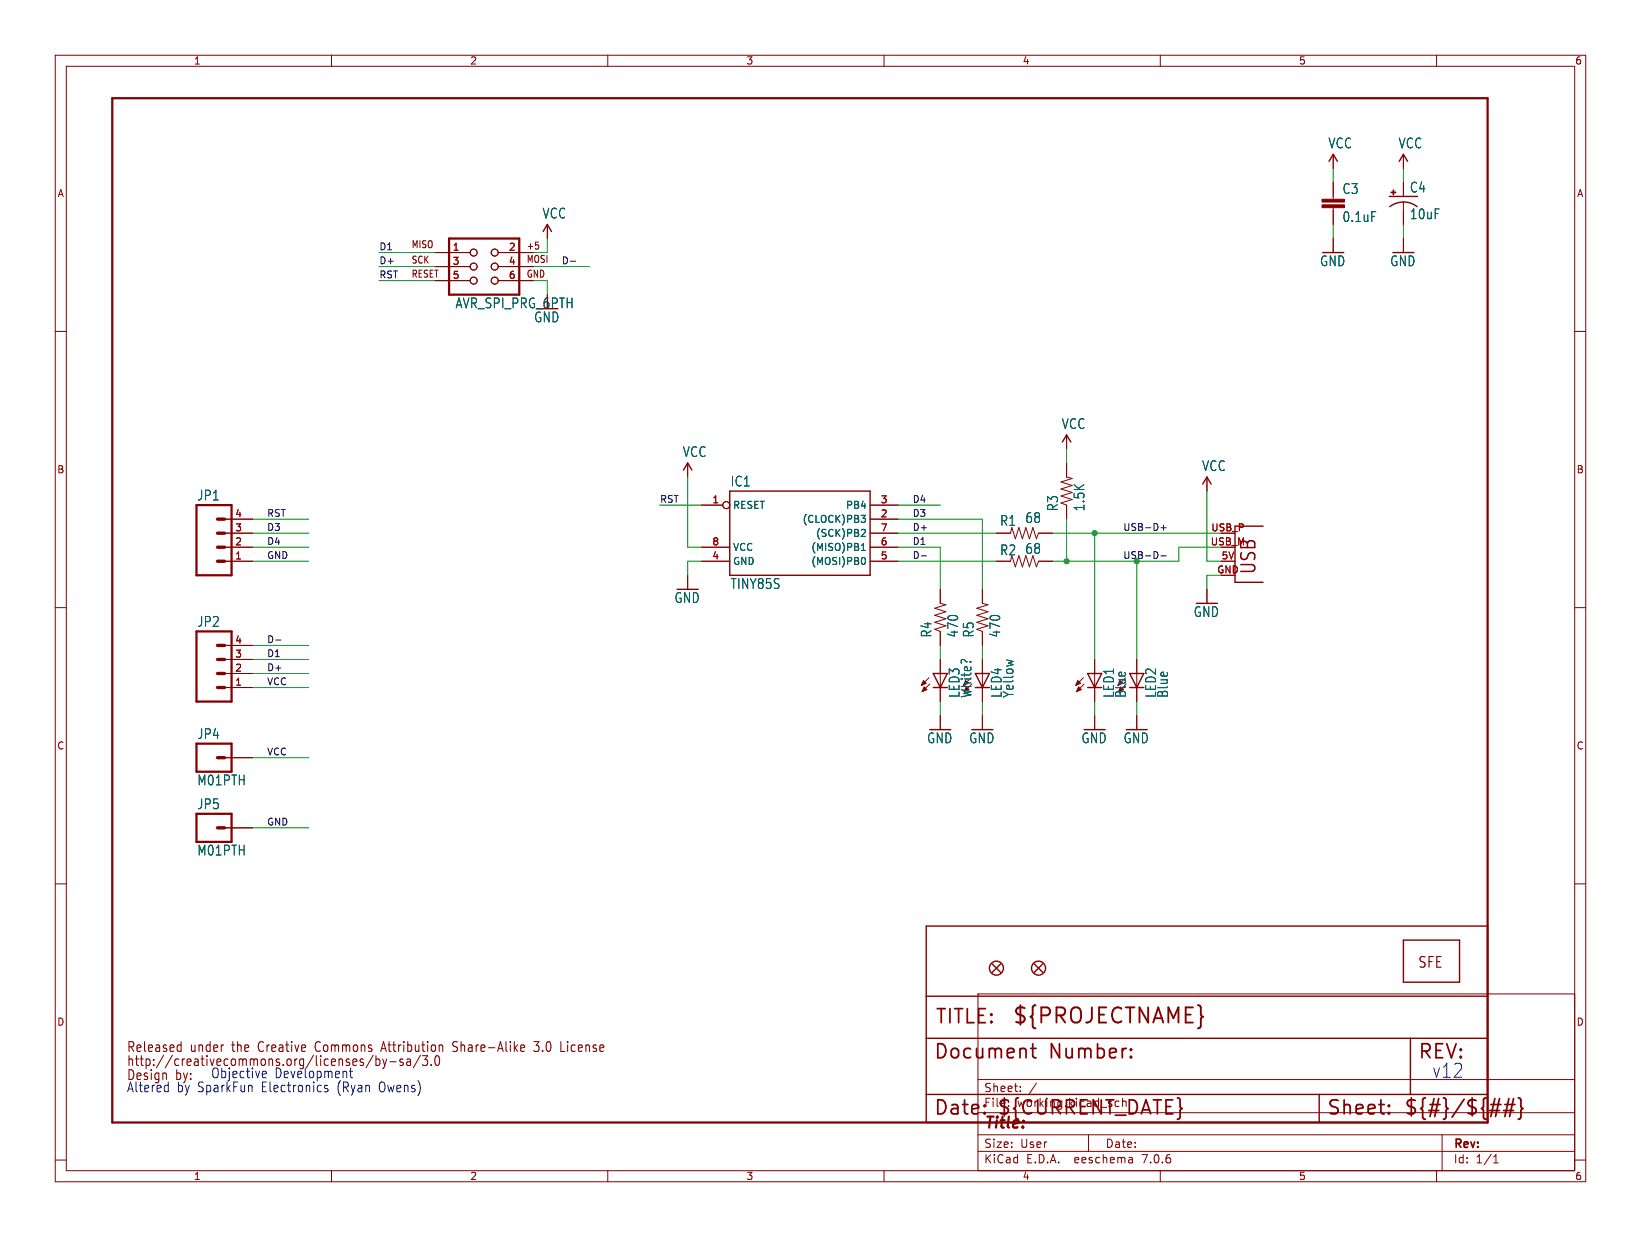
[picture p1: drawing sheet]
<svg xmlns="http://www.w3.org/2000/svg" width="297mm" height="224mm" viewBox="0 0 297 224" stroke-linecap="round" stroke-linejoin="round" font-family="sans-serif">
<g fill="none" stroke="#840000" stroke-width=".18">
<path d="M10 10h277v203.9h-277zM12 12h273v199.9h-273zM60 10v2M110 10v2M160 10v2M210 10v2M260 10v2M241.3 27.9v2.6M241.3 33v3.1M241.3 37.6v3M254 27.9v2.6M254 33v2.6"/>
<path d="M254 36.6v4M10 60h2M78.7 45.7h6.4M78.7 48.3h6.4M78.7 50.8h6.4M90.2 45.7h6.3M90.2 48.3h6.3M90.2 50.8h6.3M97.5 44.4v.6M99.1 40.6v2.6M241.3 43.2v2.5M254 43.2v2.5"/>
<path d="M285 60h2M193 78.7v2.6M40.6 99.1h5.1M40.6 96.5h5.1M40.6 94h5.1M124.5 83.8v2.6M127 99.1h5.1M127 91.4h3.8M157.5 99.1h5.1M157.5 96.5h5.1M157.5 94h5.1M157.5 91.4h5.1"/>
<path d="M180.3 96.5h2.6l.2-1 .7 2 .6-2 .6 2 .7-2 .6 2 .6-2 .7 2 .4-1h2.5M193 83.8v2.6l1.1 .2-2.1 .6 2.1 .7-2.1 .6 2.1 .7-2.1 .6 2.1 .6-2.1 .7 1 .3v2.6M218.4 86.4v2.5M10 110h2M40.6 101.6h5.1M40.6 119.4h5.1M40.6 116.8h5.1M124.5 104.1v2.6M127 101.6h5.1M157.5 101.6h5.1M170.2 106.7v2.5l1 .3-2 .6 2 .6-2 .7 2 .6-2 .6 2 .7-2 .6 1 .4v2.5M170.2 119.4v7.6"/>
<path d="M177.8 106.7v2.5l1 .3-2 .6 2 .6-2 .7 2 .6-2 .6 2 .7-2 .6 1 .4v2.5M177.8 119.4v7.6M180.3 101.6h2.6l.2-1 .7 2 .6-2 .6 2 .7-2 .6 2 .6-2 .7 2 .4-1h2.5M198.1 119.4v7.6M205.7 119.4v7.6M218.4 106.7v2.5M285 110h2M40.6 137.2h5.1M40.6 124.5h5.1M40.6 121.9h5.1M168.1 122.7l-1.3 1.4M168.3 123.8l-1.4 1.4"/>
<path d="M170.2 129.5v2.6M177.8 129.5v2.6M196.1 122.7l-1.4 1.4M196.2 123.8l-1.4 1.4M198.1 129.5v2.6M205.7 129.5v2.6M10 160h2M40.6 149.9h5.1M285 160h2M177 179.9h108v32h-108zM177 195.4h108M184.7 197.5v.1"/>
<path d="M184.7 196.7v.1M187.6 196l-1.3 2M10 210h2M60 211.9v2M110 211.9v2M160 211.9v2M177 208.4h108M177 205.4h108M177 201.4h108M197 205.4v3M204.9 209.6l.1 .9M205 210.4l-.2 .1"/>
<path d="M205 209.9h-.2M210 211.9v2M260 211.9v2M261 205.4v6.5M270.3 210.5h.9M270.3 209.4l.4-.4v1.5M285 210h2"/>
<circle cx="85.7" cy="48.3" r=".63"/>
<circle cx="85.7" cy="45.7" r=".63"/>
<circle cx="85.7" cy="50.8" r=".63"/>
<circle cx="89.5" cy="50.8" r=".63"/>
<circle cx="89.5" cy="48.3" r=".63"/>
<circle cx="89.5" cy="45.7" r=".63"/>
<circle cx="131.4" cy="91.4" r=".63"/>
</g>
<g fill="none" stroke="#840000" stroke-width=".19">
<path d="M32.3 189.2h.5M32.8 188.6v1.7M32.8 190.3h-.5M67.5 191l-1.3 2.3M68 191.1v1.8M68 191.8l.5-.1 .3 .3v.5l-.2 .3h-.6M69.1 189.8h.7M69.3 191.7l.3 1.2M69.4 188.6l-.5 1.7M69.6 192.9l-.1 .4-.2 .2M70 191.7l-.4 1.2M70.6 192.2h1.1"/>
<path d="M72.9 191.8l-.3-.1a.31 .31 0 0 0-.2 .3 .31 .31 0 0 0 .2 .3h.2a.31 .31 0 0 1 .2 .3 .31 .31 0 0 1-.2 .3l-.4-.1M73.7 191.8h.5l.1 1.1M74.3 192.1l-.5 .1a.37 .37 0 0 0-.2 .3 .37 .37 0 0 0 .2 .4l.5-.1M76.1 191l-1.3 2.3M77.4 191.1l-.5 .7 .4 .1v.8l-.2 .2h-.4l-.2-.2M78 192.7v.2M78.8 191.4l-.1 .8 .1 .5 .3 .2 .2-.1 .2-.3v-1.1M81.9 190.3h.6M82.6 188.6h-.4l-.3 .3 .2 .4 .4 .2M94.7 189.2l.3 .4-.8 .1M94.9 190.3h-.2M96.6 190.2l.2 .1h.6"/>
<path d="M96.6 188.6h1l-.6 .6 .4 .1M101.5 190.3h.7"/>
</g>
<path d="M20.3 17.8h248.9v185.4h-248.9zM81.3 43.2h12.7v10.1h-12.7zM35.6 91.4h6.3v12.7h-6.3zM35.6 114.3h6.3v12.7h-6.3zM35.6 134.6h6.3v5.1h-6.3zM35.6 147.3h6.3v5.1h-6.3z" fill="none" stroke="#840000" stroke-width=".41"/>
<path d="M39.4 99.1h1.2M39.4 96.5h1.2M39.4 94h1.2M39.4 101.6h1.2M39.4 119.4h1.2M39.4 116.8h1.2M39.4 137.2h1.2M39.4 124.5h1.2M39.4 121.9h1.2M39.4 149.9h1.2" fill="none" stroke="#840000" stroke-width=".61"/>
<g fill="none" stroke="#840000" stroke-width=".25">
<path d="M240.5 29.2l.8-1.3 .8 1.3M251.5 35.6h5M251.5 37.4a4.1 4.1 0 0 1 5 0M253.2 29.2l.8-1.3 .8 1.3M98.3 41.9l.8-1.3 .7 1.3M123.7 85.1l.8-1.3 .7 1.3M132.1 88.9h25.4v15.2h-25.4zM192.3 80l.7-1.3 .8 1.3M217.7 87.6l.7-1.2 .8 1.2M228.6 95.3h-5.1v10.1h5.1M168.9 124.5h2.5M168.9 121.9h2.5l-1.2 2.6z"/>
<path d="M176.5 124.5h2.6M176.5 121.9h2.6l-1.3 2.6zM196.8 124.5h2.6M196.8 121.9h2.6l-1.3 2.6zM204.5 124.5h2.5M204.5 121.9h2.5l-1.3 2.6zM167.6 167.6h101.6v35.6h-101.6zM179.6 174.5l1.5 1.5M181.1 174.5l-1.5 1.5M187.2 174.5l1.5 1.5M188.7 174.5l-1.5 1.5M254 170.2h10.2v7.6h-10.2z"/>
<path d="M167.6 198.1h101.6M167.6 180.3h101.6M167.6 188h101.6M238.8 198.1v5.1M255.3 188v10.1"/>
<circle cx="180.3" cy="175.3" r="1.27"/>
<circle cx="188" cy="175.3" r="1.27"/>
</g>
<path d="M155.8 93.3h.8l-.4 .5 .4 .1v.4l-.2 .3h-.4M155.9 99.6h.7M156 98.7l.3-.3v1.2M156.1 95.8l.4 .1 .1 .3-.8 .9h.8M156.2 100.9a.68 .68 0 0 1 .4 .6 .68 .68 0 0 1-.4 .7" fill="none" stroke="#006464" stroke-width=".18"/>
<g fill="none" stroke="#840000" stroke-width=".32">
<path d="M186.5 189.8h1M186.9 188.9v2.2l.1 .3 .5 .1M204.7 191.2l.1 .2-.1 .1M204.7 191.2l-.1 .2 .1 .1M204.7 189.9v.2M204.7 191.2v.3M204.7 189.9l.1 .1-.1 .1M204.7 189.9l-.1 .1 .1 .1M269.8 199.9h1.8M271.4 198.9l-.7 3.2M272.4 199.9h1.8M273.1 198.9l-.7 3.2"/>
<path d="M273.9 198.9l-.7 3.2M274.8 198.7l.3 .2 .2 .2v1.2l.3 .4-.3 .3v1.2l-.2 .3-.3 .1M178.2 201.4l.1 .1-.1 .1M251.4 201.4l.1 .1-.1 .1M251.4 201.4l-.1 .1 .1 .1M251.4 200.1v.2M251.4 201.4v.2M251.4 200.1l.1 .1-.1 .1M251.4 200.1l-.1 .1 .1 .1M269.6 201h1.8M272.1 201h1.8"/>
</g>
<g fill="#840000" stroke="#840000" stroke-width=".18">
<path d="M251.7 34.8h.9v.1h-.9z"/>
<path d="M252.1 34.4h.2v.9h-.2z"/>
<path d="M239.3 37.1h4v.5h-4z"/>
<path d="M239.3 36.1h4v.5h-4z"/>
<path d="M195.1 123.2l.5 .5-.9 .4z"/>
<path d="M195.2 124.3l.5 .5-.9 .4z"/>
<path d="M167.1 123.2l.5 .5-.8 .4z"/>
<path d="M167.3 124.3l.5 .5-.9 .4z"/>
</g>
<path d="M103.2 47.3h1M210.1 95.5h1M210.6 95.1v.9M49.9 115.9h.9M166.7 100.6h1M210.1 100.6h1" fill="none" stroke="#0f0f0f" stroke-width=".18"/>
<path d="M30 196.5h.4M30.4 195.9v1.7M30.4 197.6h-.4M47.6 195h.5M58.8 196.5a.32 .32 0 0 0 .1 .6h.3a.31 .31 0 0 1 .2 .2 .31 .31 0 0 1-.2 .3h-.5M63.5 193.3v1.6v.1l.3 .1" fill="none" stroke="#0000c2" stroke-width=".18"/>
<g fill="none" stroke="#009600" stroke-width=".18">
<path d="M241.3 30.5v2.5M254 30.5v2.5M68.6 48.3h10.1M68.6 45.7h10.1M68.6 50.8h10.1M96.5 48.3h10.2M99.1 43.2v2.5h-2.6M99.1 50.8v2.5M241.3 40.6v2.6M254 40.6v2.6M45.7 94h10.2M45.7 96.5h10.2"/>
<path d="M45.7 99.1h10.2M119.4 91.4h7.6M124.5 86.4v12.7h2.5M162.6 94h15.2v12.7M162.6 96.5h17.7M162.6 99.1h7.6v7.6M162.6 91.4h7.6M190.5 96.5h30.5M193 81.3v2.5M193 94v7.6M198.1 96.5v22.9M218.4 88.9v12.7h2.6"/>
<path d="M221 99.1h-7.6v2.5h-22.9M45.7 116.8h10.2M45.7 101.6h10.2M45.7 119.4h10.2M127 101.6h-2.5v2.5M162.6 101.6h17.7M170.2 116.8v2.6M177.8 116.8v2.6M205.7 101.6v17.8M221 104.1h-2.6v2.6M45.7 121.9h10.2M45.7 124.5h10.2"/>
<path d="M45.7 137.2h10.2M170.2 127v2.5M177.8 127v2.5M198.1 127v2.5M205.7 127v2.5M45.7 149.9h10.2"/>
</g>
<g fill="#009600" stroke="#009600" stroke-width=".18">
<circle cx="193" cy="101.6" r=".46"/>
<circle cx="198.1" cy="96.5" r=".46"/>
<circle cx="205.7" cy="101.6" r=".46"/>
</g>
<text font-size="3.8" fill="#840000" x="183.1" y="185.7">${PROJECTNAME}</text>
<g font-size="3.5" fill="#840000">
<text x="227.6" y="104.1" transform="rotate(-90 227.6 104.1)">USB</text>
<text x="169.2" y="185.7">TITLE:</text>
<text x="168.9" y="192.1">Document</text>
<text x="189.9" y="192.1">Number:</text>
<text x="256.5" y="192.1">REV:</text>
<text x="168.9" y="202.2">Date:</text>
<text x="180.3" y="202.2">${CURRENT_DATE}</text>
<text x="240" y="202.2">Sheet:</text>
<text x="254" y="202.2">${#}/${##}</text>
</g>
<text font-size="3.5" fill="#0000c2" x="259.1" y="195.3">v12</text>
<text font-size="2.8" fill="#840000" x="178" y="204.8">Title:</text>
<text font-size="2.7" fill="#840000" x="256.5" y="175.5">SFE</text>
<g font-size="2.5" fill="#006464">
<text x="240.3" y="27.1">VCC</text>
<text x="253" y="27.1">VCC</text>
<text x="242.9" y="35.3">C3</text>
<text x="255.1" y="35.1">C4</text>
<text x="98.1" y="39.8">VCC</text>
<text x="242.9" y="40.4">0.1uF</text>
<text x="255.1" y="39.9">10uF</text>
<text x="238.8" y="48.4">GND</text>
<text x="251.5" y="48.4">GND</text>
<text x="96.6" y="58.6">GND</text>
<text x="192.1" y="77.9">VCC</text>
<text x="123.5" y="82.9">VCC</text>
<text x="132.1" y="88.3">IC1</text>
<text x="217.5" y="85.5">VCC</text>
<text x="35.6" y="90.8">JP1</text>
<text x="180.9" y="95.4">R1</text>
<text x="185.5" y="94.9">68</text>
<text x="191.7" y="92.7" transform="rotate(-90 191.7 92.7)">R3</text>
<text x="196.5" y="92.7" transform="rotate(-90 196.5 92.7)">1.5K</text>
<text x="180.9" y="100.7">R2</text>
<text x="185.5" y="100.5">68</text>
<text x="132.1" y="106.8">TINY85S</text>
<text x="35.6" y="113.7">JP2</text>
<text x="122" y="109.4">GND</text>
<text x="216" y="111.9">GND</text>
<text x="168.8" y="115.5" transform="rotate(-90 168.8 115.5)">R4</text>
<text x="173.6" y="115.5" transform="rotate(-90 173.6 115.5)">470</text>
<text x="176.4" y="115.5" transform="rotate(-90 176.4 115.5)">R5</text>
<text x="181.2" y="115.5" transform="rotate(-90 181.2 115.5)">470</text>
<text x="173.9" y="126.4" transform="rotate(-90 173.9 126.4)">LED3</text>
<text x="176" y="126.4" transform="rotate(-90 176 126.4)">White?</text>
<text x="181.5" y="126.4" transform="rotate(-90 181.5 126.4)">LED4</text>
<text x="183.7" y="126.4" transform="rotate(-90 183.7 126.4)">Yellow</text>
<text x="201.8" y="126.4" transform="rotate(-90 201.8 126.4)">LED1</text>
<text x="204" y="126.4" transform="rotate(-90 204 126.4)">Blue</text>
<text x="209.4" y="126.4" transform="rotate(-90 209.4 126.4)">LED2</text>
<text x="211.6" y="126.4" transform="rotate(-90 211.6 126.4)">Blue</text>
<text x="35.6" y="134">JP4</text>
<text x="167.7" y="134.8">GND</text>
<text x="175.3" y="134.8">GND</text>
<text x="195.6" y="134.8">GND</text>
<text x="203.3" y="134.8">GND</text>
<text x="35.6" y="142.4">M01PTH</text>
<text x="35.6" y="146.7">JP5</text>
<text x="35.6" y="155.1">M01PTH</text>
</g>
<g font-size="2.5" fill="#840000">
<text x="82.4" y="56">AVR_SPI_PRG_6PTH</text>
<text x="22.9" y="190.7">Released</text>
<text x="34.4" y="190.7">under</text>
<text x="42.2" y="190.7">the</text>
<text x="47.1" y="190.7">Creative</text>
<text x="57.7" y="190.7">Commons</text>
<text x="70" y="190.7">Attribution</text>
<text x="83.1" y="190.7">Share-Alike</text>
<text x="98.1" y="190.7">3.0</text>
<text x="103.1" y="190.7">License</text>
<text x="22.9" y="195.8">Design</text>
</g>
<g font-size="2.5" fill="#0000c2">
<text x="22.9" y="193.2">http://creativecommons.org/licenses/by-sa/3.0</text>
<text x="22.9" y="197.9">Altered</text>
<text x="31.8" y="195.8">by:</text>
<text x="32" y="197.9">by SparkFun</text>
<text x="38.1" y="195.3">Objective</text>
<text x="47.5" y="197.9">Electronics</text>
<text x="49.7" y="195.3">Development</text>
<text x="61.3" y="197.9">(Ryan</text>
<text x="69" y="197.9">Owens)</text>
</g>
<g font-size="2.1" fill="#840000">
<text x="178" y="197.9">Sheet:</text>
<text x="178" y="200.6">File:</text>
<text x="184.1" y="200.6">working.kicad_sch</text>
<text x="178" y="208">Size:</text>
<text x="184.7" y="208">User</text>
<text x="200" y="208">Date:</text>
<text x="263" y="208.2">Rev:</text>
<text x="178" y="210.8">KiCad</text>
<text x="185.7" y="210.8">E.D.A.</text>
<text x="194.6" y="210.8">eeschema</text>
<text x="207" y="210.8">7.0.6</text>
<text x="263" y="210.8">Id:</text>
<text x="267.1" y="210.8">1/1</text>
</g>
<g font-size="1.8" fill="#840000">
<text x="35" y="11.9">1</text>
<text x="85" y="11.9">2</text>
<text x="135" y="11.9">3</text>
<text x="185" y="11.9">4</text>
<text x="235" y="11.9">5</text>
<text x="285" y="11.9">6</text>
<text x="10.3" y="35.9">A</text>
<text x="285.3" y="35.9">A</text>
<text x="74.4" y="45.1">MISO</text>
<text x="74.4" y="47.9">SCK</text>
<text x="95.2" y="45.4">+5</text>
<text x="95.2" y="47.8">MOSI</text>
<text x="74.4" y="50.5">RESET</text>
<text x="10.3" y="85.9">B</text>
<text x="285.3" y="85.9">B</text>
<text x="10.3" y="135.9">C</text>
<text x="285.3" y="135.9">C</text>
<text x="10.3" y="185.9">D</text>
<text x="285.3" y="185.9">D</text>
<text x="35" y="213.8">1</text>
<text x="85" y="213.8">2</text>
<text x="135" y="213.8">3</text>
<text x="185" y="213.8">4</text>
<text x="235" y="213.8">5</text>
<text x="285" y="213.8">6</text>
</g>
<g font-size="1.8" fill="#a90000">
<text x="81.8" y="45.5">1</text>
<text x="92" y="45.5">2</text>
<text x="81.8" y="48">3</text>
<text x="81.8" y="50.5">5</text>
<text x="92" y="48">4</text>
<text x="92" y="50.5">6</text>
<text x="42.5" y="93.7">4</text>
<text x="128.8" y="91.2">1</text>
<text x="159.3" y="93.7">2</text>
<text x="159.3" y="91.2">3</text>
<text x="42.5" y="101.3">1</text>
<text x="42.5" y="98.8">2</text>
<text x="42.5" y="96.3">3</text>
<text x="128.8" y="101.3">4</text>
<text x="128.8" y="98.8">8</text>
<text x="159.3" y="101.3">5</text>
<text x="159.3" y="98.8">6</text>
<text x="159.3" y="96.3">7</text>
<text x="219" y="98.8">USB_M</text>
<text x="219.1" y="96.3">USB_P</text>
<text x="221" y="101.3">5V</text>
<text x="220.2" y="103.9">GND</text>
<text x="42.5" y="119.1">3</text>
<text x="42.5" y="116.6">4</text>
<text x="42.5" y="124.2">1</text>
<text x="42.5" y="121.7">2</text>
</g>
<text font-size="1.8" fill="#009600" x="95.2" y="50.5">GND</text>
<g font-size="1.8" fill="#006464">
<text x="132.6" y="92.3">RESET</text>
<text x="145.2" y="94.8">(CLOCK)PB3</text>
<text x="153" y="92.3">PB4</text>
<text x="132.6" y="99.9">VCC</text>
<text x="146.7" y="99.9">(MISO)PB1</text>
<text x="147.6" y="97.4">(SCK)PB2</text>
<text x="132.6" y="102.5">GND</text>
<text x="146.7" y="102.5">(MOSI)PB0</text>
</g>
<g font-size="1.7" fill="#0f0f0f">
<text x="68.6" y="47.9">D+</text>
<text x="68.6" y="45.4">D1</text>
<text x="101.6" y="47.9">D-</text>
<text x="68.6" y="50.5">RST</text>
<text x="48.3" y="93.6">RST</text>
<text x="119.4" y="91.1">RST</text>
<text x="165.1" y="93.6">D3</text>
<text x="165.1" y="91.1">D4</text>
<text x="48.3" y="101.3">GND</text>
<text x="48.3" y="98.7">D4</text>
<text x="48.3" y="96.2">D3</text>
<text x="165.1" y="96.2">D+</text>
<text x="165.1" y="98.7">D1</text>
<text x="165.1" y="101.3">D-</text>
<text x="203.2" y="101.3">USB-D-</text>
<text x="203.2" y="96.2">USB-D+</text>
<text x="48.3" y="116.5">D-</text>
<text x="48.3" y="119">D1</text>
<text x="48.3" y="121.6">D+</text>
<text x="48.3" y="124.1">VCC</text>
<text x="48.3" y="136.8">VCC</text>
<text x="48.3" y="149.5">GND</text>
</g>
</svg>
